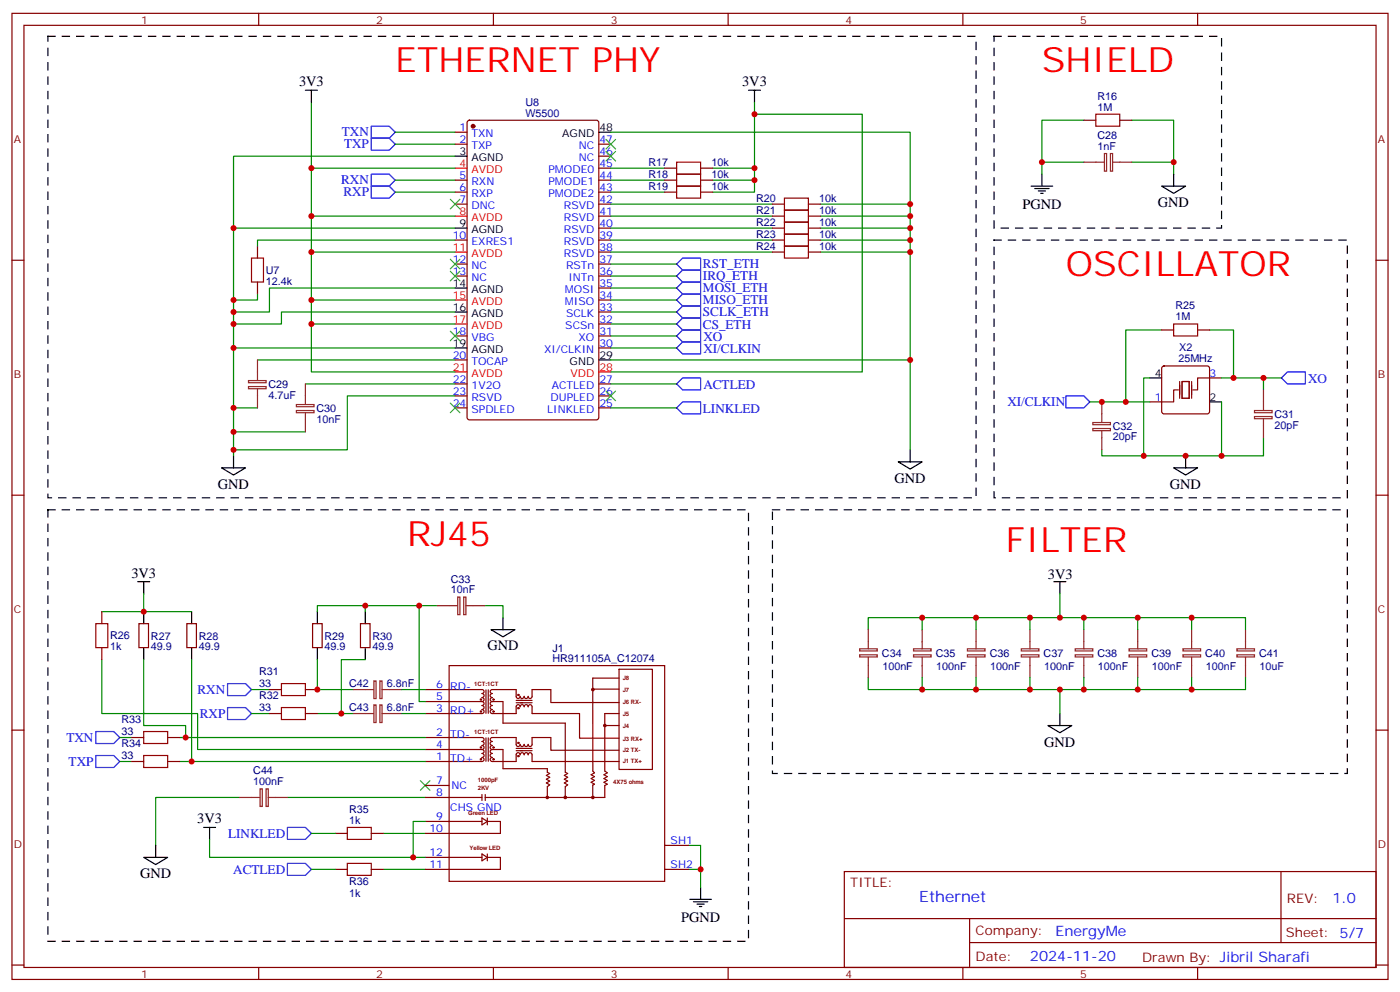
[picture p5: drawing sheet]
<svg xmlns="http://www.w3.org/2000/svg" width="412mm" height="292mm" viewBox="0 0 412 292" stroke-linecap="round" stroke-linejoin="round" font-family="sans-serif">
<g fill="none" stroke="#000" stroke-width=".35">
<path d="M90 26.6h3.5M91.7 26.6v3.5M176.4 38.9h3.5M220.5 26.6h3.5M222.2 26.6v3.5M134.1 46h3.5M303.7 54.8h6.4M304.8 55.5h4.2M305.9 56.2h2.1M306.6 56.9h.7M306.9 51.3v3.5M342.2 54.8h7l-3.5 2.1z"/>
<path d="M345.7 51.3v3.5M134.1 67.1h3.5M134.1 84.8h3.5M134.1 91.8h3.5M134.1 102.4h3.5M176.4 105.9h3.5M338.7 111.2h3.5M356.3 118.3h3.5M65.3 137.7h7l-3.5 2.1zM68.8 134.2v3.5M264.6 135.9h7l-3.5 2.1zM268.1 132.4v3.5"/>
<path d="M345.7 137.7h7.1l-3.6 2.1zM349.2 134.2v3.5M40.6 171.2h3.5M42.3 171.2v3.5M310.4 171.2h3.6M312.2 171.2v3.5M42.3 180v3.6M42.3 190.6v3.5M56.4 180v3.6M56.4 190.6v3.5M93.5 180v3.6M93.5 190.6v3.5"/>
<path d="M107.6 180v3.6M107.6 190.6v3.5M144.6 185.3h7.1l-3.5 2.1zM148.2 181.8v3.5M308.7 213.5h7l-3.5 2.2zM312.2 210v3.5M42.3 252.3h7.1l-3.5 2.2zM45.9 248.8v3.5M60 243.5h3.5M61.7 243.5v3.6M203.2 264.7h6.3M204.3 265.4h4.2"/>
<path d="M205.3 266.1h2.1M206 266.8h.7M206.4 261.2v3.5"/>
</g>
<g fill="none" stroke="#008700" stroke-width=".35">
<path d="M91.7 30.1v19.4h42.4M116.4 38.9h17.7M179.9 38.9h88.2v21.2M222.2 30.1v19.4h-12.3M222.2 33.6h31.8v75.9h-74.1M319.3 35.4h-12.4v15.9M333.4 35.4h12.3v12.3M91.7 49.5v14.1h42.4M116.4 42.4h17.7M116.4 56.6h17.7M116.4 53h17.7M134.1 46h-65.3v88.2"/>
<path d="M179.9 56.6h15.9M179.9 53h15.9M179.9 49.5h15.9M222.2 49.5v3.5h-12.3M222.2 53v3.6h-12.3M306.9 47.7h12.4M333.4 47.7h12.3v3.6M68.8 67.1h65.3M91.7 63.6v10.6h42.4M91.7 74.2v14.1h42.4M134.1 70.7h-58.3v1.7M179.9 67.1h47.6"/>
<path d="M179.9 77.7h19.4M179.9 74.2h47.6M179.9 70.7h47.6M179.9 63.6h47.6M179.9 60.1h47.6M241.7 74.2h26.4v58.2M241.7 70.7h26.4v3.5M241.7 67.1h26.4v3.6M241.7 63.6h26.4v3.5M241.7 60.1h26.4v3.5M75.8 86.5v1.8h-7M91.7 88.3v7.1h42.4"/>
<path d="M91.7 95.4v14.1h42.4M134.1 84.8h-54.7v7h-10.6M134.1 91.8h-51.2v3.6h-14.1M179.9 95.4h19.4M179.9 84.8h19.4M179.9 88.3h19.4M179.9 91.8h19.4M179.9 81.2h19.4M179.9 98.9h19.4M342.2 97.1h-10.6v21.2M356.3 97.1h7.1v14.1M68.8 102.4h65.3"/>
<path d="M75.8 105.9h58.3M90 113h44.1M134.1 116.5h-31.8v15.9h-33.5M179.9 102.4h19.4M179.9 113h19.4M179.9 105.9h88.2M321 118.3h17.7M338.7 111.2h-1.8v23M359.8 111.2h17.7M359.8 118.3v15.9M372.2 111.2v3.6M68.8 127.1h21.2"/>
<path d="M68.8 120.1h7M179.9 120.1h19.4M372.2 128.9v5.3h-47.6v-1.8M42.3 174.7v5.3M107.6 178.3v1.7M123.5 178.3v28.2h1.7M128.8 178.3h-35.3v1.7M142.9 178.3h5.3v3.5M312.2 174.7v7.1M30 194.1v15.9h28.2v10.6h67M30 180h26.4M42.3 194.1v19.4h12.4v3.6"/>
<path d="M56.4 194.1v30M93.5 194.1v8.9h10.6M107.6 194.1h-7.1v15.9h-7M255.8 199.4v3.6h56.4M255.8 185.3v-3.5h111.1v3.5M271.6 181.8v3.5M271.6 199.4v3.6M287.5 181.8v3.5M287.5 199.4v3.6M303.4 181.8v3.5M303.4 199.4v3.6M319.3 181.8v3.5"/>
<path d="M319.3 199.4v3.6M335.1 181.8v3.5M335.1 199.4v3.6M351 181.8v3.5M351 199.4v3.6M366.9 199.4v3.6h-54.7v7M35.3 217.1h3.5M52.9 217.1h72.3M74.1 203h5.3M74.1 210h5.3M100.5 210h3.6M118.2 203h7"/>
<path d="M118.2 210h7M35.3 224.1h3.5M52.9 224.1h72.3M70.6 234.7h-24.7v14.1M84.7 234.7h40.5M91.7 255.9h7.1M91.7 245.3h7.1M112.9 255.9h12.3M112.9 245.3h12.3M121.7 252.3h3.5M125.2 241.8h-3.5v10.5h-60v-5.2M202.8 248.8h3.6v7.1h-3.6"/>
<path d="M206.4 255.9v5.3"/>
</g>
<g fill="none" stroke="#00f" stroke-width=".35">
<path d="M109.4 37.1h5.3l1.7 1.8-1.7 1.8h-5.3zM109.4 40.7h5.3l1.7 1.7-1.7 1.8h-5.3zM109.4 51.3h5.3l1.7 1.7-1.7 1.8h-5.3zM109.4 54.8h5.3l1.7 1.8-1.7 1.7h-5.3zM199.3 77.7l1.8-1.7h5.3v3.5h-5.3zM199.3 95.4l1.8-1.8h5.3v3.5h-5.3zM199.3 91.8l1.8-1.7h5.3v3.5h-5.3zM199.3 84.8l1.8-1.8h5.3v3.5h-5.3zM199.3 88.3l1.8-1.8h5.3v3.6h-5.3zM199.3 81.2l1.8-1.7h5.3v3.5h-5.3zM199.3 98.9l1.8-1.8h5.3v3.5h-5.3zM199.3 113l1.8-1.8h5.3v3.6h-5.3z"/>
<path d="M199.3 102.4l1.8-1.8h5.3v3.6h-5.3zM314 116.5h5.3l1.7 1.8-1.7 1.8h-5.3zM377.5 111.2l1.7-1.7h5.3v3.5h-5.3zM199.3 120.1l1.8-1.8h5.3v3.5h-5.3zM28.2 215.3h5.3l1.8 1.8-1.8 1.7h-5.3zM67 208.2h5.3l1.8 1.8-1.8 1.8h-5.3zM67 201.2h5.3l1.8 1.8-1.8 1.7h-5.3zM28.2 222.4h5.3l1.8 1.7-1.8 1.8h-5.3zM84.7 254.1h5.3l1.7 1.8-1.7 1.7h-5.3zM84.7 243.5h5.3l1.7 1.8-1.7 1.8h-5.3z"/>
</g>
<g fill="none" stroke="#3c3" stroke-width=".35">
<path d="M132.6 58.7l2.9 2.8M135.5 58.7l-2.9 2.8M178.5 41l2.8 2.9M178.5 44.6l2.8 2.8M181.3 41l-2.8 2.9M181.3 44.6l-2.8 2.8M132.6 76.3l2.9 2.8M132.6 79.8l2.9 2.9M135.5 76.3l-2.9 2.8M135.5 79.8l-2.9 2.9M132.6 97.5l2.9 2.8M135.5 97.5l-2.9 2.8"/>
<path d="M132.6 118.6l2.9 2.9M135.5 118.6l-2.9 2.9M178.5 115.1l2.8 2.8M181.3 115.1l-2.8 2.8M123.8 229.8l2.8 2.8M126.6 229.8l-2.8 2.8"/>
</g>
<g fill="none" stroke="#870000" stroke-width=".35">
<path d="M3.5 3.9h405.4v284.4h-405.4zM7.1 7.5h398.2v277.2h-398.2zM76.2 3.9v3.6M145.3 3.9v3.6M214.5 3.9v3.6M283.6 3.9v3.6M352.8 3.9v3.6M134.1 38.9h3.5M137.8 35.6l.5-.2h37.4l.6 .4 .1 87.1-.5 .6-37.6 .1-.7-.5v-87zM319.3 35.4h3.5M329.8 35.4h3.6M134.1 42.4h3.5"/>
<path d="M134.1 53h3.5M134.1 56.6h3.5M176.4 42.4h3.5M176.4 53h3.5M176.4 56.6h3.5M176.4 49.5h3.5M176.4 46h3.5M195.8 53h3.5M195.8 56.6h3.5M195.8 49.5h3.5M206.4 53h3.5M206.4 56.6h3.5"/>
<path d="M206.4 49.5h3.5M3.5 76.6h3.6M75.8 72.4v3.6M134.1 60.1h3.5M134.1 70.7h3.5M134.1 77.7h3.5M176.4 60.1h3.5M176.4 70.7h3.5M176.4 77.7h3.5M176.4 74.2h3.5M176.4 67.1h3.5M176.4 63.6h3.5"/>
<path d="M227.5 60.1h3.6M227.5 70.7h3.6M227.5 74.2h3.6M227.5 67.1h3.6M227.5 63.6h3.6M238.1 60.1h3.6M238.1 70.7h3.6M238.1 74.2h3.6M238.1 67.1h3.6M238.1 63.6h3.6M405.3 76.6h3.6M75.8 83v3.5"/>
<path d="M134.1 81.2h3.5M134.1 98.9h3.5M176.4 81.2h3.5M176.4 98.9h3.5M176.4 95.4h3.5M176.4 91.8h3.5M176.4 88.3h3.5M176.4 84.8h3.5M342.2 97.1h3.5M352.8 97.1h3.5M134.1 105.9h3.5M134.1 113h3.5"/>
<path d="M134.1 116.5h3.5M176.4 113h3.5M176.4 116.5h3.5M176.4 102.4h3.5M338.7 118.3h3.5M342.4 107.9l.5-.2h12.7l.5 .2 .2 .5v12.7l-.2 .5-.5 .2h-12.7l-.5-.2-.2-.5v-12.7zM356.3 111.2h3.5M134.1 120.1h3.5M176.4 120.1h3.5M3.5 145.7h3.6M405.3 145.7h3.6M30 180v3.6"/>
<path d="M30 190.6v3.5M40.9 183.6h2.8v7h-2.8zM55 183.6h2.9v7h-2.9zM92.1 183.6h2.8v7h-2.8zM106.2 183.6h2.8v7h-2.8zM132.3 195.9h63.5v63.5h-63.5zM182.4 197h9.8v29.5h-9.8zM182.4 199.6h-7.8v27.3l.5 .5-1 .6 1 .6-1 .5 1 .6-1 .5 1 .6-.5 .3v3.6M3.5 214.9h3.6M38.8 217.1h3.5M49.4 217.1h3.5M79.4 210h3.5"/>
<path d="M79.4 203h3.5M90 210h3.5M90 203h3.5M125.2 203h16.8a.58 .58 0 0 1 .6 .5 .58 .58 0 0 1-.6 .6 .59 .59 0 0 1 .6 .6 .59 .59 0 0 1-.6 .6 .59 .59 0 0 1 .6 .6 .59 .59 0 0 1-.6 .6M125.2 217.1h16.8a.58 .58 0 0 1 .6 .5 .58 .58 0 0 1-.6 .6 .59 .59 0 0 1 .6 .6 .59 .59 0 0 1-.6 .6 .59 .59 0 0 1 .6 .6 .59 .59 0 0 1-.6 .6M125.2 206.5h16.8M142 206.5a.58 .58 0 0 1 .6 .6 .58 .58 0 0 1-.6 .5 .59 .59 0 0 1 .6 .6 .59 .59 0 0 1-.6 .6 .59 .59 0 0 1 .6 .6 .59 .59 0 0 1-.6 .6h-16.8M143.2 203v6.9M143.2 217.2v6.9M143.8 203v6.9M143.8 217.2v6.9M145 206.5a.59 .59 0 0 1-.6-.6 .59 .59 0 0 1 .6-.6 .59 .59 0 0 1-.6-.6 .59 .59 0 0 1 .6-.6 .58 .58 0 0 1-.6-.6 .58 .58 0 0 1 .6-.5h7v1.9a.58 .58 0 0 0 .6 .7 .58 .58 0 0 0 .6-.7 .59 .59 0 0 0 .6 .7 .59 .59 0 0 0 .6-.7 .59 .59 0 0 0 .6 .7 .59 .59 0 0 0 .6-.7 .58 .58 0 0 0 .6 .7 .58 .58 0 0 0 .5-.7v-1.9h5.6v3.8h20.1"/>
<path d="M145 206.5h3.2v6.3h18.3v14.5l.7 .3-1 .6 1 .6-1 .5 1 .6-1 .5 1 .6-.7 .5v3.2M145 206.5a.58 .58 0 0 0-.6 .6 .58 .58 0 0 0 .6 .5 .59 .59 0 0 0-.6 .6 .59 .59 0 0 0 .6 .6 .59 .59 0 0 0-.6 .6 .59 .59 0 0 0 .6 .6h7v-2a.58 .58 0 0 1 .6-.6 .58 .58 0 0 1 .6 .6 .59 .59 0 0 1 .6-.6 .59 .59 0 0 1 .6 .6 .59 .59 0 0 1 .6-.6 .59 .59 0 0 1 .6 .6 .58 .58 0 0 1 .6-.6 .58 .58 0 0 1 .5 .6l.1 2M152 206.8h4.7M152 206.1h4.7M156.7 210h14v7.3h11.7M174.6 202.8h7.8M178.2 213.5h4.2M182.4 210h-4.2v16.9l.7 .5-1 .6 1 .6-1 .5 1 .6-1 .5 1 .6-.7 .4v3.5h-35.3M405.3 214.9h3.6M38.8 224.1h3.5M49.4 224.1h3.5M125.2 234.7h16.8"/>
<path d="M125.2 220.6h16.8M125.2 231.2h7.1M142 220.6a.58 .58 0 0 1 .6 .6 .58 .58 0 0 1-.6 .6 .59 .59 0 0 1 .6 .5 .59 .59 0 0 1-.6 .6 .59 .59 0 0 1 .6 .6 .59 .59 0 0 1-.6 .6h-16.8M142 233.8v1.8M142.9 233.8v1.8M145 220.6a.59 .59 0 0 1-.6-.6 .59 .59 0 0 1 .6-.6 .59 .59 0 0 1-.6-.6 .59 .59 0 0 1 .6-.6 .58 .58 0 0 1-.6-.6 .58 .58 0 0 1 .6-.5h7v2a.58 .58 0 0 0 .6 .6 .58 .58 0 0 0 .6-.6 .59 .59 0 0 0 .6 .6 .59 .59 0 0 0 .6-.6 .59 .59 0 0 0 .6 .6 .59 .59 0 0 0 .6-.6 .58 .58 0 0 0 .6 .6 .58 .58 0 0 0 .5-.6v-2h5.6v3.7h20.1M145 220.6h3.2v5.6h13v1.1l.7 .3-1 .6 1 .6-1 .5 1 .6-1 .5 1 .6-.7 .5v3.2M145 220.6a.58 .58 0 0 0-.6 .6 .58 .58 0 0 0 .6 .6 .59 .59 0 0 0-.6 .5 .59 .59 0 0 0 .6 .6 .59 .59 0 0 0-.6 .6 .59 .59 0 0 0 .6 .6h7v-2a.58 .58 0 0 1 .6-.6 .58 .58 0 0 1 .6 .6 .59 .59 0 0 1 .6-.6 .59 .59 0 0 1 .6 .6 .59 .59 0 0 1 .6-.6 .59 .59 0 0 1 .6 .6 .58 .58 0 0 1 .6-.6 .58 .58 0 0 1 .5 .6M152 220.9h4.7M152 220.3h4.7M156.7 222.1l.1 2M156.7 224.1h25.7"/>
<path d="M98.8 245.3h3.5M98.8 255.9h3.5M109.4 245.3h3.5M109.4 255.9h3.5M125.2 241.8h16.8M125.2 252.3h16.8M142 240.7l1.5 1.1-1.5 1zM142 251.3l1.5 1-1.5 1.1zM143.5 241.8h3.9v3.5h-22.2M143.5 240.7v2.1M143.5 251.3v2.1M143.5 252.3h3.9v3.6h-22.2"/>
<path d="M195.8 255.9h7M195.8 248.8h7M248.7 256.5h156.6v28.2h-156.6zM377.3 256.5v20.9M248.7 270.4h156.5M285.6 277.4h119.6M285.6 270.4v14.1M3.5 284h3.6M76.2 284.7v3.6M145.3 284.7v3.6M214.5 284.7v3.6M283.6 284.7v3.6"/>
<path d="M352.8 284.7v3.6M405.3 284h3.6"/>
</g>
<g fill="#870000" stroke="#870000" stroke-width=".35">
<circle cx="174.6" cy="203" r=".35"/>
<circle cx="178.2" cy="213.5" r=".35"/>
<circle cx="166.5" cy="234.7" r=".35"/>
<circle cx="174.6" cy="234.7" r=".35"/>
<circle cx="145.3" cy="205.9" r=".18"/>
<circle cx="141.6" cy="205.9" r=".18"/>
<circle cx="141.6" cy="209.4" r=".18"/>
<circle cx="145.3" cy="209.4" r=".18"/>
<circle cx="141.6" cy="220" r=".18"/>
<circle cx="141.6" cy="223.5" r=".18"/>
<circle cx="145.3" cy="220" r=".18"/>
<circle cx="145.3" cy="223.5" r=".18"/>
<circle cx="152.7" cy="204.5" r=".18"/>
<circle cx="152.7" cy="208.4" r=".18"/>
<circle cx="152.7" cy="218.7" r=".18"/>
<circle cx="152.7" cy="222.5" r=".18"/>
<circle cx="161.2" cy="234.7" r=".35"/>
<circle cx="139.3" cy="37.1" r=".53"/>
</g>
<path d="M14.1 10.7h273.4v135.8h-273.4zM292.8 10.7h67v56.4h-67zM292.8 70.7h104.1v75.8h-104.1zM14.1 150h206.4v127h-206.4zM227.5 150h169.4v77.6h-169.4z" fill="none" stroke="#000" stroke-width=".35" stroke-dasharray="2.1 2.1"/>
<path d="M134.1 49.5h3.5M134.1 63.6h3.5M134.1 74.2h3.5M134.1 88.3h3.5M134.1 95.4h3.5M134.1 109.5h3.5M176.4 109.5h3.5" fill="none" stroke="#f00" stroke-width=".35"/>
<g fill="none" stroke="#a10000" stroke-width=".35">
<path d="M322.8 33.6h7v3.5h-7zM199.3 47.7h7.1v3.6h-7.1zM199.3 51.3h7.1v3.5h-7.1zM199.3 54.8h7.1v3.5h-7.1zM231.1 58.3h7v3.5h-7zM74.1 76h3.5v7h-3.5zM231.1 61.8h7v3.6h-7zM231.1 65.4h7v3.5h-7zM231.1 68.9h7v3.5h-7zM231.1 72.4h7v3.6h-7zM345.7 95.4h7.1v3.5h-7.1zM28.2 183.6h3.5v7h-3.5z"/>
<path d="M42.3 215.3h7.1v3.5h-7.1zM82.9 208.2h7.1v3.6h-7.1zM82.9 201.2h7.1v3.5h-7.1zM42.3 222.4h7.1v3.5h-7.1zM102.3 243.5h7.1v3.6h-7.1zM102.3 254.1h7.1v3.5h-7.1z"/>
</g>
<path d="M347.1 114.8h-1.4v3.5h-3.5M347.5 112.3v4.9M348.2 112.3h2.1v4.9h-2.1zM351 112.3v4.9M356.3 111.2h-3.5v3.6h-1.4" fill="none" stroke="#870012" stroke-width=".35"/>
<g fill="none" stroke="#8c2424" stroke-width=".35">
<path d="M319.3 47.7h6M325.3 45.2h.7v5.2h-.7zM327.1 45.2h.6v5.2h-.6zM327.7 47.7h5.7M73.2 112h5.2v.6h-5.2zM73.2 113.8h5.2v.6h-5.2zM75.8 105.9v6M75.8 114.4v5.7M87.3 119.1h5.2v.6h-5.2zM90 113v6M324.6 118.3v6M372.2 114.8v6"/>
<path d="M87.3 120.8h5.2v.7h-5.2zM90 121.5v5.6M321.9 124.4h5.2v.6h-5.2zM321.9 126.1h5.2v.7h-5.2zM324.6 126.8v5.6M369.5 120.8h5.2v.7h-5.2zM369.5 122.6h5.2v.6h-5.2zM372.2 123.2v5.7M128.8 178.3h6M134.8 175.7h.7v5.2h-.7zM136.6 175.7h.6v5.2h-.6zM137.2 178.3h5.7"/>
<path d="M253.2 192.7h5.2v.7h-5.2zM253.2 191h5.2v.6h-5.2zM255.8 185.3v5.7M255.8 193.4v6M269.1 192.7h5.2v.7h-5.2zM269.1 191h5.2v.6h-5.2zM271.6 185.3v5.7M271.6 193.4v6M285 192.7h5.2v.7h-5.2zM285 191h5.2v.6h-5.2zM287.5 185.3v5.7M287.5 193.4v6"/>
<path d="M300.8 192.7h5.2v.7h-5.2zM300.8 191h5.2v.6h-5.2zM303.4 185.3v5.7M303.4 193.4v6M316.7 192.7h5.2v.7h-5.2zM316.7 191h5.2v.6h-5.2zM319.3 185.3v5.7M319.3 193.4v6M332.6 192.7h5.2v.7h-5.2zM332.6 191h5.2v.6h-5.2zM335.1 185.3v5.7M335.1 193.4v6"/>
<path d="M348.5 192.7h5.2v.7h-5.2zM348.5 191h5.2v.6h-5.2zM351 185.3v5.7M351 193.4v6M364.3 192.7h5.2v.7h-5.2zM364.3 191h5.2v.6h-5.2zM366.9 185.3v5.7M366.9 193.4v6M104.1 203h6M104.1 210h6M110.1 200.4h.7v5.2h-.7zM110.1 207.5h.7v5.2h-.7z"/>
<path d="M111.9 200.4h.6v5.2h-.6zM111.9 207.5h.6v5.2h-.6zM112.5 203h5.7M112.5 210h5.7M70.6 234.7h6M76.6 232.2h.7v5.1h-.7zM78.4 232.2h.6v5.1h-.6zM79 234.7h5.7"/>
</g>
<g fill="#c00">
<circle cx="345.7" cy="47.7" r=".88"/>
<circle cx="306.9" cy="47.7" r=".88"/>
<circle cx="206.4" cy="255.9" r=".88"/>
<circle cx="107.6" cy="178.3" r=".88"/>
<circle cx="123.5" cy="178.3" r=".88"/>
<circle cx="42.3" cy="180" r=".88"/>
<circle cx="54.7" cy="217.1" r=".88"/>
<circle cx="56.4" cy="224.1" r=".88"/>
<circle cx="68.8" cy="67.1" r=".88"/>
<circle cx="68.8" cy="88.3" r=".88"/>
<circle cx="68.8" cy="91.8" r=".88"/>
<circle cx="68.8" cy="95.4" r=".88"/>
<circle cx="68.8" cy="102.4" r=".88"/>
<circle cx="68.8" cy="127.1" r=".88"/>
<circle cx="68.8" cy="132.4" r=".88"/>
<circle cx="68.8" cy="120.1" r=".88"/>
<circle cx="268.1" cy="74.2" r=".88"/>
<circle cx="268.1" cy="70.7" r=".88"/>
<circle cx="268.1" cy="67.1" r=".88"/>
<circle cx="222.3" cy="49.5" r=".88"/>
<circle cx="222.3" cy="53" r=".88"/>
<circle cx="268.1" cy="105.9" r=".88"/>
<circle cx="372.2" cy="111.2" r=".88"/>
<circle cx="331.6" cy="118.3" r=".88"/>
<circle cx="268.1" cy="63.6" r=".88"/>
<circle cx="268.1" cy="60.1" r=".88"/>
<circle cx="312.2" cy="181.8" r=".88"/>
<circle cx="121.7" cy="252.3" r=".88"/>
<circle cx="363.4" cy="111.2" r=".88"/>
<circle cx="91.7" cy="49.5" r=".88"/>
<circle cx="91.7" cy="63.6" r=".88"/>
<circle cx="91.7" cy="74.2" r=".88"/>
<circle cx="91.7" cy="88.3" r=".88"/>
<circle cx="91.7" cy="95.4" r=".88"/>
<circle cx="222.3" cy="33.6" r=".88"/>
<circle cx="312.2" cy="203" r=".88"/>
<circle cx="271.6" cy="181.8" r=".88"/>
<circle cx="287.5" cy="181.8" r=".88"/>
<circle cx="303.4" cy="181.8" r=".88"/>
<circle cx="319.3" cy="181.8" r=".88"/>
<circle cx="335.1" cy="181.8" r=".88"/>
<circle cx="351" cy="181.8" r=".88"/>
<circle cx="271.6" cy="203" r=".88"/>
<circle cx="287.5" cy="203" r=".88"/>
<circle cx="303.4" cy="203" r=".88"/>
<circle cx="319.3" cy="203" r=".88"/>
<circle cx="335.1" cy="203" r=".88"/>
<circle cx="351" cy="203" r=".88"/>
<circle cx="324.6" cy="118.3" r=".88"/>
<circle cx="349.3" cy="134.2" r=".88"/>
<circle cx="336.9" cy="134.2" r=".88"/>
<circle cx="359.8" cy="134.2" r=".88"/>
<circle cx="100.5" cy="210" r=".88"/>
<circle cx="93.5" cy="203" r=".88"/>
</g>
<g font-size="10.2" fill="#f00">
<text x="116.4" y="21.3">ETHERNET PHY</text>
<text x="306.9" y="21.3">SHIELD</text>
<text x="314" y="81.2">OSCILLATOR</text>
<text x="119.9" y="160.6">RJ45</text>
<text x="296.3" y="162.4">FILTER</text>
</g>
<text font-size="4.6" fill="#00f" x="270.8" y="265.5">Ethernet</text>
<g font-size="4.2">
<text x="88.1" y="25.4">3V3</text>
<text x="218.6" y="25.4">3V3</text>
<text x="301.2" y="61.5">PGND</text>
<text x="341.1" y="61">GND</text>
<text x="64.1" y="143.9">GND</text>
<text x="263.5" y="142.1">GND</text>
<text x="344.6" y="143.9">GND</text>
<text x="38.7" y="170">3V3</text>
<text x="308.7" y="170.5">3V3</text>
<text x="143.6" y="191.4">GND</text>
<text x="307.6" y="219.7">GND</text>
<text x="58.1" y="242.3">3V3</text>
<text x="41.3" y="258.4">GND</text>
<text x="200.6" y="271.4">PGND</text>
</g>
<g font-size="4.2" fill="#00f">
<text x="392.5" y="265.8">1.0</text>
<text x="310.9" y="275.3">EnergyMe</text>
<text x="303.4" y="283">2024-11-20</text>
</g>
<g font-size="3.9" fill="#00f">
<text x="100.7" y="40.1">TXN</text>
<text x="101.4" y="43.6">TXP</text>
<text x="100.5" y="54.3">RXN</text>
<text x="101.2" y="57.8">RXP</text>
<text x="207.1" y="79">RST_ETH</text>
<text x="207.1" y="82.5">IRQ_ETH</text>
<text x="207.1" y="86">MOSI_ETH</text>
<text x="207.1" y="89.6">MISO_ETH</text>
<text x="207.1" y="93.1">SCLK_ETH</text>
<text x="207.1" y="96.7">CS_ETH</text>
<text x="207.2" y="100.2">XO</text>
<text x="207.2" y="103.8">XI/CLKIN</text>
<text x="385.3" y="112.6">XO</text>
<text x="207.2" y="114.4">ACTLED</text>
<text x="296.8" y="119.5">XI/CLKIN</text>
<text x="207.1" y="121.4">LINKLED</text>
<text x="58.2" y="204.2">RXN</text>
<text x="58.8" y="211.3">RXP</text>
<text x="19.6" y="218.3">TXN</text>
<text x="20.2" y="225.3">TXP</text>
<text x="67.2" y="246.5">LINKLED</text>
<text x="68.7" y="257.1">ACTLED</text>
</g>
<g font-size="3.9" fill="#800">
<text x="250.5" y="261.1">TITLE:</text>
<text x="379.1" y="265.8">REV:</text>
<text x="287.4" y="275.3">Company:</text>
<text x="378.7" y="275.9">Sheet: 5/7</text>
<text x="287.4" y="283">Date:</text>
<text x="336.4" y="283.1">Drawn By: Jibril Sharafi</text>
</g>
<g font-size="3.2" fill="#800">
<text x="41.6" y="6.9">1</text>
<text x="110.8" y="6.9">2</text>
<text x="179.9" y="6.9">3</text>
<text x="249.1" y="6.9">4</text>
<text x="318.2" y="6.9">5</text>
<text x="4.1" y="42">A</text>
<text x="405.9" y="42">A</text>
<text x="4.1" y="111.2">B</text>
<text x="405.9" y="111.2">B</text>
<text x="4.1" y="180.3">C</text>
<text x="405.9" y="180.3">C</text>
<text x="4.1" y="249.5">D</text>
<text x="405.9" y="249.5">D</text>
<text x="41.6" y="287.7">1</text>
<text x="110.8" y="287.7">2</text>
<text x="179.9" y="287.7">3</text>
<text x="249.1" y="287.7">4</text>
<text x="318.2" y="287.7">5</text>
</g>
<g font-size="3.2" fill="#000080">
<text x="323.3" y="29.3">R16</text>
<text x="154.8" y="34.3">W5500</text>
<text x="154.8" y="31.3">U8</text>
<text x="323.3" y="32.6">1M</text>
<text x="323.3" y="41">C28</text>
<text x="323.3" y="44.1">1nF</text>
<text x="191" y="48.8">R17</text>
<text x="191" y="52.4">R18</text>
<text x="209.5" y="48.8">10k</text>
<text x="209.5" y="52.4">10k</text>
<text x="191" y="55.9">R19</text>
<text x="209.5" y="55.9">10k</text>
<text x="222.8" y="59.4">R20</text>
<text x="241.3" y="59.4">10k</text>
<text x="222.8" y="63">R21</text>
<text x="241.3" y="63">10k</text>
<text x="222.8" y="66.5">R22</text>
<text x="222.8" y="70">R23</text>
<text x="241.3" y="66.5">10k</text>
<text x="241.3" y="70">10k</text>
<text x="222.8" y="73.5">R24</text>
<text x="241.3" y="73.5">10k</text>
<text x="78.3" y="83.8">12.4k</text>
<text x="78.3" y="80.6">U7</text>
<text x="346.2" y="94.3">1M</text>
<text x="346.2" y="91.1">R25</text>
<text x="347.1" y="106.5">25MHz</text>
<text x="347.4" y="103.3">X2</text>
<text x="79.1" y="117.3">4.7uF</text>
<text x="79.1" y="114.2">C29</text>
<text x="93.2" y="124.4">10nF</text>
<text x="93.2" y="121.2">C30</text>
<text x="375.4" y="122.9">C31</text>
<text x="327.8" y="129.6">20pF</text>
<text x="327.8" y="126.5">C32</text>
<text x="375.4" y="126.1">20pF</text>
<text x="132.8" y="171.5">C33</text>
<text x="132.8" y="174.7">10nF</text>
<text x="32.5" y="191.4">1k</text>
<text x="32.5" y="188.2">R26</text>
<text x="44.4" y="191.4">49.9</text>
<text x="44.4" y="188.2">R27</text>
<text x="58.6" y="191.4">49.9</text>
<text x="58.6" y="188.2">R28</text>
<text x="95.6" y="191.4">49.9</text>
<text x="95.6" y="188.2">R29</text>
<text x="109.7" y="191.4">49.9</text>
<text x="109.7" y="188.2">R30</text>
<text x="162.7" y="191.8">J1</text>
<text x="162.7" y="194.8">HR911105A_C12074</text>
<text x="259.8" y="193.5">C34</text>
<text x="259.9" y="197">100nF</text>
<text x="275.7" y="193.5">C35</text>
<text x="275.8" y="197">100nF</text>
<text x="291.5" y="193.5">C36</text>
<text x="291.7" y="197">100nF</text>
<text x="307.4" y="193.5">C37</text>
<text x="307.5" y="197">100nF</text>
<text x="323.3" y="193.5">C38</text>
<text x="323.4" y="197">100nF</text>
<text x="339.2" y="193.5">C39</text>
<text x="339.3" y="197">100nF</text>
<text x="355" y="193.5">C40</text>
<text x="355.2" y="197">100nF</text>
<text x="370.9" y="193.5">C41</text>
<text x="371" y="197">10uF</text>
<text x="76.3" y="202.3">33</text>
<text x="76.4" y="198.8">R31</text>
<text x="102.8" y="202.3">C42</text>
<text x="114" y="202.3">6.8nF</text>
<text x="76.3" y="209.4">33</text>
<text x="76.4" y="205.8">R32</text>
<text x="102.8" y="209.4">C43</text>
<text x="114" y="209.4">6.8nF</text>
<text x="35.8" y="212.9">R33</text>
<text x="35.7" y="216.4">33</text>
<text x="35.8" y="219.9">R34</text>
<text x="35.7" y="223.5">33</text>
<text x="74.6" y="227.9">C44</text>
<text x="74.6" y="231.1">100nF</text>
<text x="102.8" y="239.3">R35</text>
<text x="102.8" y="242.5">1k</text>
<text x="102.8" y="260.5">R36</text>
<text x="102.9" y="264.1">1k</text>
</g>
<g font-size="3.2" fill="#00f">
<text x="135.4" y="38.6">1</text>
<text x="138.9" y="40.3">TXN</text>
<text x="135.4" y="42.1">2</text>
<text x="138.9" y="43.9">TXP</text>
<text x="170.5" y="47.4">NC</text>
<text x="170.5" y="43.9">NC</text>
<text x="176.6" y="45.6">46</text>
<text x="176.6" y="42.1">47</text>
<text x="135.4" y="52.7">5</text>
<text x="161.5" y="50.9">PMODE0</text>
<text x="176.6" y="52.7">44</text>
<text x="176.6" y="49.1">45</text>
<text x="135.4" y="56.2">6</text>
<text x="135.4" y="59.7">7</text>
<text x="138.9" y="54.4">RXN</text>
<text x="138.9" y="58">RXP</text>
<text x="161.5" y="58">PMODE2</text>
<text x="161.5" y="54.4">PMODE1</text>
<text x="176.6" y="59.7">42</text>
<text x="176.6" y="56.2">43</text>
<text x="138.9" y="61.5">DNC</text>
<text x="166.1" y="65">RSVD</text>
<text x="166.1" y="61.5">RSVD</text>
<text x="176.6" y="63.3">41</text>
<text x="133.4" y="70.3">10</text>
<text x="166.1" y="68.5">RSVD</text>
<text x="176.6" y="70.3">39</text>
<text x="176.6" y="66.8">40</text>
<text x="133.4" y="77.4">12</text>
<text x="138.9" y="72.1">EXRES1</text>
<text x="166.1" y="75.6">RSVD</text>
<text x="166.1" y="72.1">RSVD</text>
<text x="176.6" y="77.4">37</text>
<text x="176.6" y="73.8">38</text>
<text x="133.4" y="80.9">13</text>
<text x="138.9" y="79.1">NC</text>
<text x="138.9" y="82.7">NC</text>
<text x="166.7" y="79.1">RSTn</text>
<text x="167.4" y="82.7">INTn</text>
<text x="176.6" y="80.9">36</text>
<text x="166.4" y="89.7">MISO</text>
<text x="166.4" y="86.2">MOSI</text>
<text x="176.6" y="87.9">34</text>
<text x="176.6" y="84.4">35</text>
<text x="166.7" y="93.2">SCLK</text>
<text x="176.6" y="95">32</text>
<text x="176.6" y="91.5">33</text>
<text x="133.4" y="98.5">18</text>
<text x="138.9" y="100.3">VBG</text>
<text x="166.5" y="96.8">SCSn</text>
<text x="170.4" y="100.3">XO</text>
<text x="176.6" y="98.5">31</text>
<text x="133.4" y="105.6">20</text>
<text x="138.9" y="107.4">TOCAP</text>
<text x="160.2" y="103.8">XI/CLKIN</text>
<text x="176.6" y="102.1">30</text>
<text x="133.4" y="112.6">22</text>
<text x="176.6" y="112.6">27</text>
<text x="356.3" y="110.9">3</text>
<text x="133.4" y="116.2">23</text>
<text x="133.4" y="119.7">24</text>
<text x="138.9" y="114.4">1V2O</text>
<text x="138.9" y="117.9">RSVD</text>
<text x="162.2" y="117.9">DUPLED</text>
<text x="162.5" y="114.4">ACTLED</text>
<text x="176.6" y="119.7">25</text>
<text x="176.6" y="116.2">26</text>
<text x="340.2" y="117.9">1</text>
<text x="138.9" y="121.5">SPDLED</text>
<text x="161.2" y="121.5">LINKLED</text>
<text x="128.5" y="202.6">6</text>
<text x="132.6" y="203">RD-</text>
<text x="128.5" y="206.1">5</text>
<text x="128.5" y="209.7">3</text>
<text x="132.6" y="210">RD+</text>
<text x="128.5" y="220.2">4</text>
<text x="128.5" y="216.7">2</text>
<text x="132.6" y="217.1">TD-</text>
<text x="128.5" y="223.8">1</text>
<text x="132.6" y="224.1">TD+</text>
<text x="128.5" y="230.8">7</text>
<text x="133" y="232.2">NC</text>
<text x="128.5" y="234.4">8</text>
<text x="132.6" y="238.6">CHS GND</text>
<text x="126.5" y="244.9">10</text>
<text x="128.5" y="241.4">9</text>
<text x="126.5" y="252">12</text>
<text x="197.6" y="248.5">SH1</text>
<text x="126.5" y="255.5">11</text>
<text x="197.6" y="255.5">SH2</text>
</g>
<g font-size="3.2">
<text x="165.6" y="40.3">AGND</text>
<text x="176.6" y="38.6">48</text>
<text x="135.4" y="45.6">3</text>
<text x="138.9" y="47.4">AGND</text>
<text x="135.4" y="66.8">9</text>
<text x="138.9" y="68.5">AGND</text>
<text x="133.4" y="84.4">14</text>
<text x="138.9" y="86.2">AGND</text>
<text x="133.4" y="91.5">16</text>
<text x="138.9" y="93.2">AGND</text>
<text x="133.4" y="102.1">19</text>
<text x="138.9" y="103.8">AGND</text>
<text x="167.8" y="107.4">GND</text>
<text x="176.6" y="105.6">29</text>
<text x="340.2" y="110.9">4</text>
<text x="356.3" y="117.9">2</text>
</g>
<g font-size="3.2" fill="#f00">
<text x="135.4" y="49.1">4</text>
<text x="138.9" y="50.9">AVDD</text>
<text x="135.4" y="63.3">8</text>
<text x="138.9" y="65">AVDD</text>
<text x="133.4" y="73.8">11</text>
<text x="138.9" y="75.6">AVDD</text>
<text x="133.4" y="87.9">15</text>
<text x="138.9" y="89.7">AVDD</text>
<text x="133.4" y="95">17</text>
<text x="138.9" y="96.8">AVDD</text>
<text x="133.4" y="109.1">21</text>
<text x="138.9" y="110.9">AVDD</text>
<text x="168" y="110.9">VDD</text>
<text x="176.6" y="109.1">28</text>
</g>
<g font-size="1.8" fill="#800">
<text x="139.7" y="201.8">1CT:1CT</text>
<text x="183.4" y="200.1">J8</text>
<text x="183.4" y="203.7">J7</text>
<text x="183.4" y="207.1">J6 RX-</text>
<text x="183.4" y="210.7">J5</text>
<text x="183.4" y="214.2">J4</text>
<text x="139.7" y="216">1CT:1CT</text>
<text x="183.4" y="218.1">J3 RX+</text>
<text x="183.4" y="221.3">J2 TX-</text>
<text x="183.4" y="224.5">J1 TX+</text>
<text x="140.8" y="230.1">1000pF</text>
<text x="140.8" y="232.5">2KV</text>
<text x="180.6" y="230.8">4X75 ohms</text>
<text x="137.9" y="239.9">Green LED</text>
<text x="138.3" y="250.2">Yellow LED</text>
</g>
</svg>
